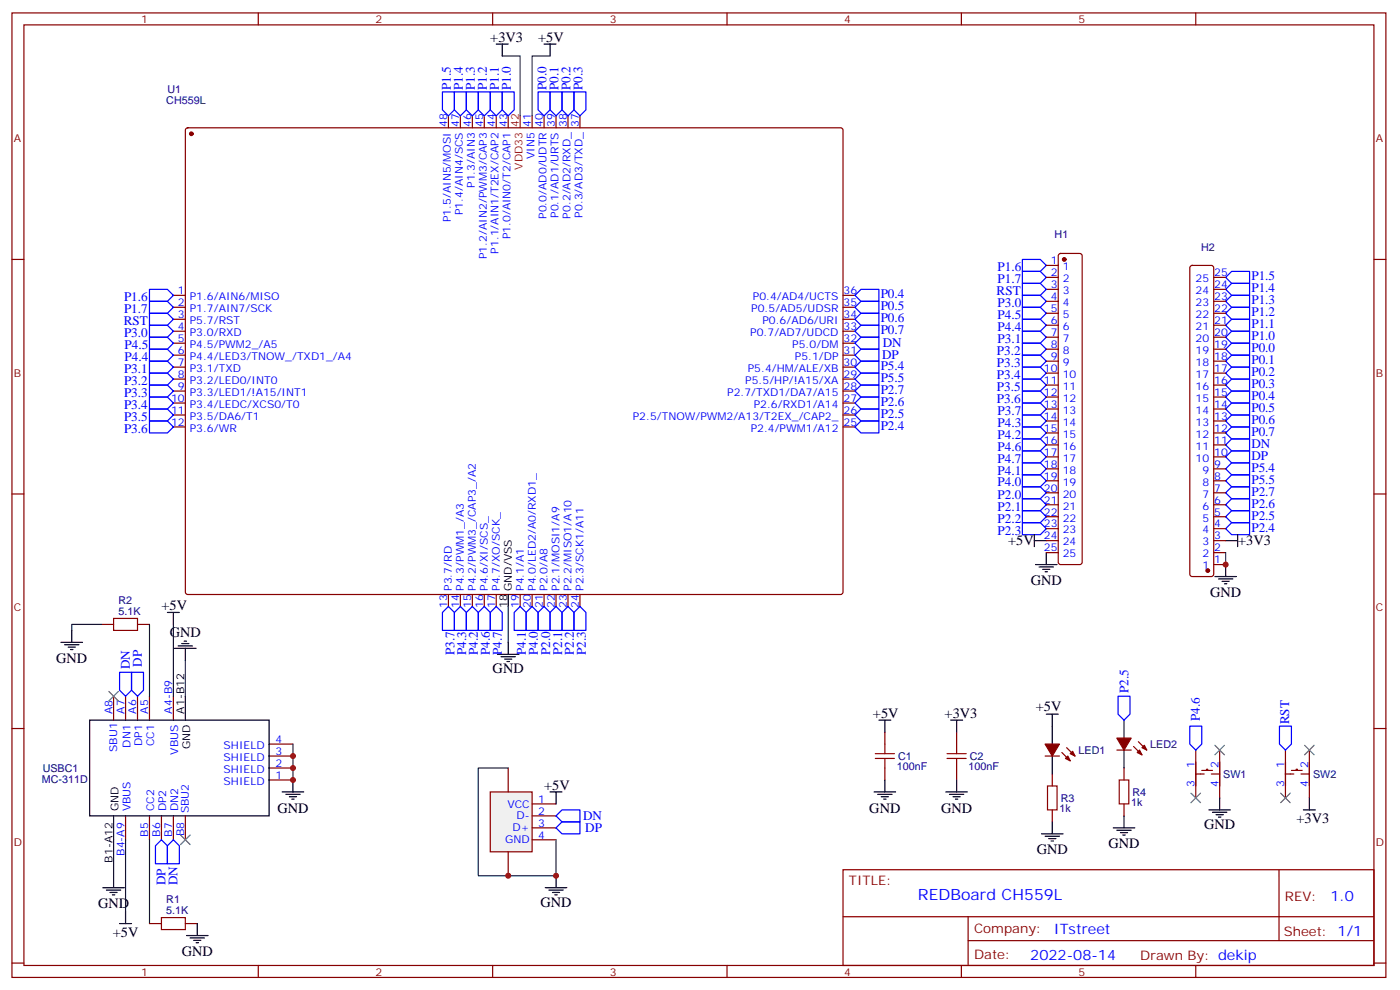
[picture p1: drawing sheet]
<svg xmlns="http://www.w3.org/2000/svg" width="413mm" height="292mm" viewBox="0 0 413 292" stroke-linecap="round" stroke-linejoin="round" font-family="sans-serif">
<g fill="none" stroke="#870000" stroke-width=".35">
<path d="M3.5 3.8h405.4v284.3h-405.4zM7.1 7.3h398.2v277.3h-398.2zM76.2 3.8v3.5M145.3 3.8v3.5M214.5 3.8v3.5M283.6 3.8v3.5M352.8 3.8v3.5M54.9 37.9l.5-.2h192.6l.5 .2 .2 .5-.1 136.4-.6 .5-192.9-.1-.4-.6v-136.2zM132.3 34.1v3.6M135.8 34.1v3.6M139.3 34.1v3.6M142.9 34.1v3.6"/>
<path d="M146.4 34.1v3.6M149.9 34.1v3.6M157 34.1v3.6M160.5 34.1v3.6M164 34.1v3.6M167.6 34.1v3.6M171.1 34.1v3.6M3.5 76.5h3.6M405.3 76.5h3.6M51.2 87.1h3.5M51.2 90.6h3.5M51.2 94.1h3.5"/>
<path d="M51.2 97.6h3.5M248.7 87.1h3.5M248.7 90.6h3.5M248.7 94.1h3.5M248.7 97.6h3.5M51.2 101.2h3.5M51.2 104.7h3.5M51.2 108.2h3.5M51.2 111.8h3.5M51.2 115.3h3.5M51.2 118.8h3.5M248.7 101.2h3.5"/>
<path d="M248.7 104.7h3.5M248.7 108.2h3.5M248.7 111.8h3.5M248.7 115.3h3.5M248.7 118.8h3.5M51.2 122.3h3.5M51.2 125.9h3.5M248.7 122.3h3.5M248.7 125.9h3.5M3.5 145.6h3.6M405.3 145.6h3.6M132.3 175.3v3.5"/>
<path d="M135.8 175.3v3.5M139.3 175.3v3.5M142.9 175.3v3.5M146.4 175.3v3.5M153.5 175.3v3.5M157 175.3v3.5M160.5 175.3v3.5M164 175.3v3.5M167.6 175.3v3.5M171.1 175.3v3.5M30 184.1h3.5M40.6 184.1h3.5"/>
<path d="M3.5 214.8h3.6M33.5 205.2v7.1M37 205.2v7.1M40.6 205.2v7.1M44.1 205.2v7.1M51.2 205.2v7.1M79.4 219.4h7M261.1 215.8v3.6M282.2 215.8v3.6M335.8 218.7l2.5 2.4M405.3 214.8h3.6M79.4 229.9h7"/>
<path d="M79.4 226.4h7M79.4 222.9h7M261.1 226.4v3.5M282.2 226.4v3.5M308.3 222.9h4.3M310.4 228.2v3.5M310.4 238.8v3.5M313.3 221.8l2.4 2.5M314.7 220.4l2.4 2.5M329.5 221.1h4.2M331.6 226.4v3.5M331.6 237v3.5"/>
<path d="M334.4 220.1l2.5 2.4M352.8 221.1v14.1M352.8 228.2h2.4M354.5 227.1h3.2M356 227.1v-.3h.3v.3M357.4 228.2h2.4M359.8 221.1v14.1M379.2 228.2h2.5M379.2 221.1v14.1M381 227.1h3.2M382.4 227.1v-.3h.4v.3M383.8 228.2h2.5"/>
<path d="M386.3 221.1v14.1M37 240.5v7.1M44.1 240.5v7.1M47.6 240.5v7.1M51.2 240.5v7.1M54.7 240.5v7.1M248.7 256.4h156.6v28.2h-156.6zM377.3 256.4v20.9M44.1 272.3h3.5M54.7 272.3h3.5M248.7 270.2h156.5M285.6 277.3h119.6"/>
<path d="M285.6 270.2v14.2M3.5 283.9h3.6M76.2 284.6v3.5M145.3 284.6v3.5M214.5 284.6v3.5M283.6 284.6v3.5M352.8 284.6v3.5M405.3 283.9h3.6"/>
</g>
<g fill="#870000" stroke="#870000" stroke-width=".35">
<path d="M308.3 219.4h4.3l-2.2 3.5z"/>
<path d="M314.3 223.6l.7-.7 .7 1.4z"/>
<path d="M315.7 222.2l.7-.7 .7 1.4z"/>
<path d="M329.5 217.6h4.2l-2.1 3.5z"/>
<path d="M335.5 221.8l.7-.7 .7 1.4z"/>
<path d="M336.9 220.4l.7-.7 .7 1.4z"/>
<circle cx="56.4" cy="39.4" r=".53"/>
</g>
<g fill="none" stroke="#000" stroke-width=".35">
<path d="M146.4 13h3.5M148.2 13v3.5M160.5 13h3.5M162.3 13v3.5M305.2 159.4h3.5M305.2 157.6v3.5M361.6 159.4h3.5M365.1 157.6v3.5M149.9 175.3v3.5M305.5 166.4h6.4M306.6 167.1h4.2M307.6 167.9h2.1"/>
<path d="M308.3 168.6h.7M308.7 162.9v3.5M18 189.4h6.3M19 190.1h4.3M20.1 190.8h2.1M20.8 191.5h.7M21.2 185.8v3.6M49.4 180.6h3.5M51.2 180.6v3.5M51.5 191.1h6.4M52.6 190.4h4.2M53.6 189.7h2.1"/>
<path d="M54.3 189h.7M54.7 191.1v3.6M146.8 192.9h6.3M147.8 193.6h4.2M148.9 194.3h2.1M149.6 195h.7M149.9 189.4v3.5M26.5 212.3h52.9v28.2h-52.9zM54.7 205.2v7.1M259.3 212.3h3.5M261.1 212.3v3.5M280.5 212.3h3.5"/>
<path d="M282.2 212.3v3.5M308.7 210.5h3.5M310.4 210.5v8.9M331.6 212.3v5.3M83.3 233.5h6.3M84.3 234.2h4.2M85.4 234.9h2.1M86.1 235.6h.7M86.4 229.9v3.6M257.9 233.5h6.3M258.9 234.2h4.3M260 234.9h2.1"/>
<path d="M260.7 235.6h.7M261.1 229.9v3.6M279 233.5h6.4M280.1 234.2h4.2M281.2 234.9h2.1M281.9 235.6h.7M282.2 229.9v3.6M310.4 222.9v5.3M331.6 221.1v5.3M356.7 238.8h6.3M357.7 239.5h4.2M359.8 235.2v3.6"/>
<path d="M384.5 238.8h3.6M386.3 235.2v3.6M33.5 240.5v7.1M33.5 258.2v3.5M307.3 245.8h6.3M308.3 246.5h4.3M309.4 247.2h2.1M310.1 247.9h.7M310.4 242.3v3.5M328.4 244.1h6.4M329.5 244.8h4.2M330.6 245.5h2.1"/>
<path d="M331.3 246.2h.7M331.6 240.5v3.6M358.8 240.2h2.1M359.5 240.9h.7M30.3 261.7h6.4M31.4 262.4h4.2M32.5 263.1h2.1M33.2 263.8h.7M35.3 272.3h3.5M37 268.7v3.6M55 275.8h6.4M56.1 276.5h4.2"/>
<path d="M57.1 277.2h2.2M57.9 277.9h.7M58.2 272.3v3.5"/>
</g>
<path d="M153.5 34.1v3.6" fill="none" stroke="#f00" stroke-width=".35"/>
<path d="M148.2 16.5h5.3v17.6M162.3 16.5h-5.3v17.6M149.9 178.8v10.6M30 184.1h-8.8v1.7M44.1 184.1v21.1M51.2 184.1v21.1M54.7 194.7v10.5M86.4 219.4v10.5M33.5 247.6v10.6M37 247.6v21.1M44.1 247.6v24.7" fill="none" stroke="#008700" stroke-width=".35"/>
<path d="M33.5 182.3h7.1v3.5h-7.1zM261.1 219.4v2.8M282.2 219.4v2.8M258.2 223.6h5.7M258.2 222.2h5.7M261.1 223.6v2.8M279.4 223.6h5.6M279.4 222.2h5.6M282.2 223.6v2.8M309 231.7h2.9v7.1h-2.9zM330.2 229.9h2.8v7.1h-2.8zM47.6 270.5h7.1v3.5h-7.1z" fill="none" stroke="#a10000" stroke-width=".35"/>
<path d="M32.1 203.8l2.8 2.9M34.9 203.8l-2.8 2.9M358.4 219.7l2.8 2.8M361.2 219.7l-2.8 2.8M384.9 219.7l2.8 2.8M387.7 219.7l-2.8 2.8M351.4 233.8l2.8 2.8M354.2 233.8l-2.8 2.8M377.8 233.8l2.8 2.8M380.6 233.8l-2.8 2.8M53.3 246.2l2.8 2.8M56.1 246.2l-2.8 2.8" fill="none" stroke="#3c3" stroke-width=".35"/>
<g fill="none" stroke="#00f" stroke-width=".35">
<path d="M130.5 27.1h3.6v5.3l-1.8 1.7-1.8-1.7zM134.1 27.1h3.5v5.3l-1.8 1.7-1.7-1.7zM137.6 27.1h3.5v5.3l-1.8 1.7-1.7-1.7zM141.1 27.1h3.5v5.3l-1.7 1.7-1.8-1.7zM144.6 27.1h3.6v5.3l-1.8 1.7-1.8-1.7zM148.2 27.1h3.5v5.3l-1.8 1.7-1.7-1.7zM158.7 27.1h3.6v5.3l-1.8 1.7-1.8-1.7zM162.3 27.1h3.5v5.3l-1.8 1.7-1.7-1.7zM165.8 27.1h3.5v5.3l-1.7 1.7-1.8-1.7zM169.3 27.1h3.6v5.3l-1.8 1.7-1.8-1.7zM301.6 76.5h5.3l1.8 1.7-1.8 1.8h-5.3zM44.1 85.3h5.3l1.8 1.8-1.8 1.7h-5.3z"/>
<path d="M44.1 88.8h5.3l1.8 1.8-1.8 1.8h-5.3zM44.1 92.4h5.3l1.8 1.7-1.8 1.8h-5.3zM44.1 95.9h5.3l1.8 1.7-1.8 1.8h-5.3zM44.1 99.4h5.3l1.8 1.8-1.8 1.7h-5.3zM252.2 87.1l1.8-1.8h5.3v3.5h-5.3zM252.2 90.6l1.8-1.8h5.3v3.6h-5.3zM252.2 94.1l1.8-1.7h5.3v3.5h-5.3zM252.2 97.6l1.8-1.7h5.3v3.5h-5.3zM301.6 90.6h5.3l1.8 1.8-1.8 1.7h-5.3zM301.6 94.1h5.3l1.8 1.8-1.8 1.7h-5.3zM301.6 97.6h5.3l1.8 1.8-1.8 1.8h-5.3zM301.6 87.1h5.3l1.8 1.7-1.8 1.8h-5.3z"/>
<path d="M301.6 80h5.3l1.8 1.8-1.8 1.7h-5.3zM361.6 81.8l1.8-1.8h5.3v3.5h-5.3zM361.6 85.3l1.8-1.8h5.3v3.6h-5.3zM361.6 88.8l1.8-1.7h5.3v3.5h-5.3zM361.6 92.4l1.8-1.8h5.3v3.5h-5.3zM361.6 95.9l1.8-1.8h5.3v3.5h-5.3zM361.6 99.4l1.8-1.8h5.3v3.6h-5.3zM44.1 106.5h5.3l1.8 1.7-1.8 1.8h-5.3zM44.1 110h5.3l1.8 1.8-1.8 1.7h-5.3zM44.1 113.5h5.3l1.8 1.8-1.8 1.8h-5.3zM44.1 117.1h5.3l1.8 1.7-1.8 1.8h-5.3zM44.1 102.9h5.3l1.8 1.8-1.8 1.8h-5.3z"/>
<path d="M252.2 118.8l1.8-1.7h5.3v3.5h-5.3zM252.2 115.3l1.8-1.8h5.3v3.6h-5.3zM252.2 108.2l1.8-1.7h5.3v3.5h-5.3zM252.2 111.8l1.8-1.8h5.3v3.5h-5.3zM301.6 115.3h5.3l1.8 1.8-1.8 1.7h-5.3zM301.6 111.8h5.3l1.8 1.7-1.8 1.8h-5.3zM301.6 108.2h5.3l1.8 1.8-1.8 1.8h-5.3zM301.6 104.7h5.3l1.8 1.8-1.8 1.7h-5.3zM301.6 101.2h5.3l1.8 1.7-1.8 1.8h-5.3zM301.6 118.8h5.3l1.8 1.8-1.8 1.7h-5.3zM361.6 117.1l1.8-1.8h5.3v3.5h-5.3zM361.6 113.5l1.8-1.7h5.3v3.5h-5.3z"/>
<path d="M361.6 110l1.8-1.8h5.3v3.6h-5.3zM361.6 106.5l1.8-1.8h5.3v3.5h-5.3zM361.6 102.9l1.8-1.7h5.3v3.5h-5.3zM44.1 120.6h5.3l1.8 1.7-1.8 1.8h-5.3zM44.1 124.1h5.3l1.8 1.8-1.8 1.7h-5.3zM252.2 125.9l1.8-1.8h5.3v3.5h-5.3zM254 120.6h5.3v3.5h-5.3l-1.8-1.8zM301.6 132.9h5.3l1.8 1.8-1.8 1.8h-5.3zM301.6 129.4h5.3l1.8 1.8-1.8 1.7h-5.3zM301.6 122.3h5.3l1.8 1.8-1.8 1.8h-5.3zM301.6 125.9h5.3l1.8 1.7-1.8 1.8h-5.3zM301.6 136.5h5.3l1.8 1.7-1.8 1.8h-5.3z"/>
<path d="M301.6 140h5.3l1.8 1.7-1.8 1.8h-5.3zM361.6 138.2l1.8-1.7h5.3v3.5h-5.3zM361.6 134.7l1.8-1.8h5.3v3.6h-5.3zM361.6 131.2l1.8-1.8h5.3v3.5h-5.3zM361.6 127.6l1.8-1.7h5.3v3.5h-5.3zM361.6 124.1l1.8-1.8h5.3v3.6h-5.3zM361.6 120.6l1.8-1.8h5.3v3.5h-5.3zM301.6 154.1h5.3l1.8 1.8-1.8 1.7h-5.3zM301.6 150.6h5.3l1.8 1.7-1.8 1.8h-5.3zM301.6 147h5.3l1.8 1.8-1.8 1.8h-5.3zM301.6 143.5h5.3l1.8 1.8-1.8 1.7h-5.3zM361.6 141.7l1.8-1.7h5.3v3.5h-5.3z"/>
<path d="M361.6 145.3l1.8-1.8h5.3v3.5h-5.3zM361.6 148.8l1.8-1.8h5.3v3.6h-5.3zM361.6 152.3l1.8-1.7h5.3v3.5h-5.3zM361.6 155.9l1.8-1.8h5.3v3.5h-5.3zM132.3 178.8l1.8 1.8v5.2h-3.6v-5.2zM135.8 178.8l1.8 1.8v5.2h-3.5v-5.2zM139.3 178.8l1.8 1.8v5.2h-3.5v-5.2zM142.9 178.8l1.7 1.8v5.2h-3.5v-5.2zM146.4 178.8l1.8 1.8v5.2h-3.6v-5.2zM153.5 178.8l1.7 1.8v5.2h-3.5v-5.2zM157 178.8l1.7 1.8v5.2h-3.5v-5.2zM160.5 178.8l1.8 1.8v5.2h-3.6v-5.2z"/>
<path d="M164 178.8l1.8 1.8v5.2h-3.5v-5.2zM167.6 178.8l1.7 1.8v5.2h-3.5v-5.2zM171.1 178.8l1.8 1.8v5.2h-3.6v-5.2zM35.3 198.2h3.5v5.3l-1.8 1.7-1.7-1.7zM38.8 198.2h3.5v5.3l-1.7 1.7-1.8-1.7zM329.8 205.2h3.6v5.3l-1.8 1.8-1.8-1.8zM351 214.1h3.5v5.3l-1.7 1.7-1.8-1.7zM377.5 214.1h3.5v5.3l-1.8 1.7-1.7-1.7zM47.6 247.6l1.8 1.7v5.3h-3.5v-5.3zM51.2 247.6l1.7 1.7v5.3h-3.5v-5.3z"/>
</g>
<path d="M144.6 233.5h12.4v17.6h-12.4z" fill="#f0f0f0" stroke="#870000" stroke-width=".35"/>
<g fill="none" stroke="#870000" stroke-width=".35">
<path d="M308.7 78.2h3.5M312.4 74.9l.5-.2h5.7l.5 .2 .2 .5v90.3l-.3 .5-.4 .2h-5.7l-.5-.2-.2-.5v-90.3zM351.2 78.5l.5-.3h5.7l.5 .3 .2 .5v90.3l-.3 .5-.4 .2h-5.7l-.5-.3-.2-.4v-90.3zM308.7 81.8h3.5M308.7 85.3h3.5M308.7 88.8h3.5M308.7 92.4h3.5M308.7 95.9h3.5M308.7 99.4h3.5M358.1 81.8h3.5M358.1 85.3h3.5M358.1 88.8h3.5"/>
<path d="M358.1 92.4h3.5M358.1 95.9h3.5M358.1 99.4h3.5M308.7 102.9h3.5M308.7 106.5h3.5M308.7 110h3.5M308.7 113.5h3.5M308.7 117.1h3.5M358.1 102.9h3.5M358.1 106.5h3.5M358.1 110h3.5M358.1 113.5h3.5"/>
<path d="M358.1 117.1h3.5M308.7 120.6h3.5M308.7 124.1h3.5M308.7 127.6h3.5M308.7 131.2h3.5M308.7 134.7h3.5M308.7 138.2h3.5M358.1 120.6h3.5M358.1 124.1h3.5M358.1 127.6h3.5M358.1 131.2h3.5M358.1 134.7h3.5"/>
<path d="M358.1 138.2h3.5M308.7 141.7h3.5M308.7 145.3h3.5M308.7 148.8h3.5M308.7 152.3h3.5M308.7 155.9h3.5M308.7 159.4h3.5M358.1 141.7h3.5M358.1 145.3h3.5M358.1 148.8h3.5M358.1 152.3h3.5M358.1 155.9h3.5"/>
<path d="M358.1 159.4h3.5M308.7 162.9h3.5M358.1 162.9h3.5M358.1 166.4h3.5M149.9 226.4v7.1M157 237h7M149.9 251.1v7.1M157 240.5h7M157 244.1h7M157 247.6h7"/>
</g>
<path d="M301.6 83.5h5.3l1.8 1.8-1.8 1.8h-5.3zM252.2 101.2l1.8-1.8h5.3v3.5h-5.3zM254 102.9h5.3v3.6h-5.3l-1.8-1.8zM165.8 238.8h5.3v3.5h-5.3l-1.8-1.8zM164 244.1l1.8-1.8h5.3v3.5h-5.3z" fill="none" stroke="#00f" stroke-width=".35"/>
<path d="M358.4 170h6.4M359.5 170.7h4.2M360.5 171.4h2.2M361.2 172.1h.7M361.6 166.4v3.6M162.3 233.5h3.5M164 233.5v3.5M164 258.2v3.5M160.9 261.7h6.3M161.9 262.4h4.3M163 263.1h2.1M163.7 263.8h.7" fill="none" stroke="#000" stroke-width=".35"/>
<path d="M361.6 162.9v3.5M149.9 226.4h-8.8v31.8h22.9v-10.6" fill="none" stroke="#008700" stroke-width=".35"/>
<g fill="#870000" stroke="#870000" stroke-width=".35">
<circle cx="314" cy="76.5" r=".53"/>
<circle cx="356.3" cy="168.2" r=".53"/>
</g>
<g fill="#c00">
<circle cx="86.4" cy="229.9" r=".88"/>
<circle cx="86.4" cy="226.4" r=".88"/>
<circle cx="86.4" cy="222.9" r=".88"/>
<circle cx="164" cy="258.2" r=".88"/>
<circle cx="361.6" cy="166.4" r=".88"/>
<circle cx="149.9" cy="258.2" r=".88"/>
</g>
<text font-size="4.6" fill="#00f" x="270.8" y="265.4">REDBoard CH559L</text>
<g font-size="4.2">
<text x="144.6" y="12.3">+3V3</text>
<text x="158.7" y="12.3">+5V</text>
<text x="297.4" y="160.8">+5V</text>
<text x="365.3" y="160.8">+3V3</text>
<text x="304.1" y="172.4">GND</text>
<text x="47.6" y="179.8">+5V</text>
<text x="357" y="176">GND</text>
<text x="50.1" y="187.8">GND</text>
<text x="16.6" y="195.5">GND</text>
<text x="145.3" y="198.5">GND</text>
<text x="305.6" y="209.5">+5V</text>
<text x="257.5" y="211.6">+5V</text>
<text x="278.7" y="211.6">+3V3</text>
<text x="160.5" y="232.8">+5V</text>
<text x="81.8" y="239.6">GND</text>
<text x="256.5" y="239.6">GND</text>
<text x="277.6" y="239.6">GND</text>
<text x="355.2" y="244.4">GND</text>
<text x="382.5" y="242.7">+3V3</text>
<text x="305.9" y="251.9">GND</text>
<text x="327" y="250.1">GND</text>
<text x="28.9" y="267.8">GND</text>
<text x="159.5" y="267.3">GND</text>
<text x="33.3" y="276.3">+5V</text>
<text x="53.6" y="281.9">GND</text>
</g>
<g font-size="4.2" fill="#00f">
<text x="392.5" y="265.7">1.0</text>
<text x="310.9" y="275.2">ITstreet</text>
<text x="304" y="283">2022-08-14</text>
</g>
<g font-size="3.9" fill="#00f">
<text x="133.1" y="26.6" transform="rotate(-90 133.1 26.6)">P1.5</text>
<text x="136.6" y="26.6" transform="rotate(-90 136.6 26.6)">P1.4</text>
<text x="140.1" y="26.6" transform="rotate(-90 140.1 26.6)">P1.3</text>
<text x="143.6" y="26.6" transform="rotate(-90 143.6 26.6)">P1.2</text>
<text x="147.2" y="26.6" transform="rotate(-90 147.2 26.6)">P1.1</text>
<text x="150.7" y="26.6" transform="rotate(-90 150.7 26.6)">P1.0</text>
<text x="161.3" y="26.6" transform="rotate(-90 161.3 26.6)">P0.0</text>
<text x="164.8" y="26.6" transform="rotate(-90 164.8 26.6)">P0.1</text>
<text x="168.3" y="26.6" transform="rotate(-90 168.3 26.6)">P0.2</text>
<text x="171.9" y="26.6" transform="rotate(-90 171.9 26.6)">P0.3</text>
<text x="294.3" y="83.5">P1.7</text>
<text x="294.3" y="80">P1.6</text>
<text x="369.2" y="82.5">P1.5</text>
<text x="36.6" y="88.8">P1.6</text>
<text x="259.8" y="87.8">P0.4</text>
<text x="294" y="87.1">RST</text>
<text x="369.2" y="86.1">P1.4</text>
<text x="369.2" y="89.6">P1.3</text>
<text x="36.5" y="95.9">RST</text>
<text x="36.6" y="92.4">P1.7</text>
<text x="259.8" y="91.4">P0.5</text>
<text x="259.8" y="94.9">P0.6</text>
<text x="294.3" y="90.6">P3.0</text>
<text x="294.3" y="94">P4.5</text>
<text x="369.2" y="93.1">P1.2</text>
<text x="36.6" y="99.4">P3.0</text>
<text x="259.8" y="98.4">P0.7</text>
<text x="294.3" y="101.2">P3.1</text>
<text x="294.3" y="97.6">P4.4</text>
<text x="369.2" y="96.6">P1.1</text>
<text x="369.2" y="100.2">P1.0</text>
<text x="36.8" y="106.4">P4.4</text>
<text x="36.8" y="102.8">P4.5</text>
<text x="260.2" y="105.9">DP</text>
<text x="260.4" y="102.4">DN</text>
<text x="294.1" y="104.7">P3.2</text>
<text x="369.2" y="107.2">P0.1</text>
<text x="369.2" y="103.7">P0.0</text>
<text x="36.6" y="110">P3.1</text>
<text x="36.6" y="113.5">P3.2</text>
<text x="259.8" y="109.1">P5.4</text>
<text x="259.8" y="112.6">P5.5</text>
<text x="294.1" y="111.8">P3.4</text>
<text x="294.1" y="108.2">P3.3</text>
<text x="369.2" y="110.8">P0.2</text>
<text x="36.6" y="117.1">P3.3</text>
<text x="259.8" y="119.7">P2.6</text>
<text x="259.8" y="116.1">P2.7</text>
<text x="294.1" y="118.8">P3.6</text>
<text x="294.1" y="115.3">P3.5</text>
<text x="369.2" y="117.8">P0.4</text>
<text x="369.2" y="114.3">P0.3</text>
<text x="36.6" y="120.6">P3.4</text>
<text x="36.6" y="124.1">P3.5</text>
<text x="259.8" y="123.2">P2.5</text>
<text x="294.3" y="122.3">P3.7</text>
<text x="294.3" y="125.8">P4.3</text>
<text x="369.2" y="124.9">P0.6</text>
<text x="369.2" y="121.3">P0.5</text>
<text x="36.6" y="127.6">P3.6</text>
<text x="259.8" y="126.7">P2.4</text>
<text x="294.3" y="129.3">P4.2</text>
<text x="369.2" y="128.4">P0.7</text>
<text x="294.3" y="136.4">P4.7</text>
<text x="294.3" y="132.8">P4.6</text>
<text x="369.2" y="135.5">DP</text>
<text x="369.2" y="132">DN</text>
<text x="294.3" y="139.9">P4.1</text>
<text x="294.3" y="143.4">P4.0</text>
<text x="369.2" y="142.6">P5.5</text>
<text x="369.2" y="139.1">P5.4</text>
<text x="294.3" y="147">P2.0</text>
<text x="369.2" y="146.1">P2.7</text>
<text x="369.2" y="149.7">P2.6</text>
<text x="294.3" y="154.1">P2.2</text>
<text x="294.3" y="150.6">P2.1</text>
<text x="369.2" y="153.2">P2.5</text>
<text x="294.3" y="157.6">P2.3</text>
<text x="369.2" y="156.7">P2.4</text>
<text x="38.3" y="197.2" transform="rotate(-90 38.3 197.2)">DN</text>
<text x="41.8" y="196.6" transform="rotate(-90 41.8 196.6)">DP</text>
<text x="134.1" y="193.2" transform="rotate(-90 134.1 193.2)">P3.7</text>
<text x="137.5" y="193.2" transform="rotate(-90 137.5 193.2)">P4.3</text>
<text x="141" y="193.2" transform="rotate(-90 141 193.2)">P4.2</text>
<text x="144.5" y="193.2" transform="rotate(-90 144.5 193.2)">P4.6</text>
<text x="148.1" y="193.2" transform="rotate(-90 148.1 193.2)">P4.7</text>
<text x="155.1" y="193.2" transform="rotate(-90 155.1 193.2)">P4.1</text>
<text x="158.7" y="193.2" transform="rotate(-90 158.7 193.2)">P4.0</text>
<text x="162.3" y="193.2" transform="rotate(-90 162.3 193.2)">P2.0</text>
<text x="165.8" y="193.2" transform="rotate(-90 165.8 193.2)">P2.1</text>
<text x="169.3" y="193.2" transform="rotate(-90 169.3 193.2)">P2.2</text>
<text x="172.9" y="193.2" transform="rotate(-90 172.9 193.2)">P2.3</text>
<text x="332.9" y="204.3" transform="rotate(-90 332.9 204.3)">P2.5</text>
<text x="354" y="212.5" transform="rotate(-90 354 212.5)">P4.6</text>
<text x="380.3" y="213.5" transform="rotate(-90 380.3 213.5)">RST</text>
<text x="172" y="241.8">DN</text>
<text x="172.7" y="245.3">DP</text>
<text x="48.9" y="261" transform="rotate(-90 48.9 261)">DP</text>
<text x="52.4" y="261" transform="rotate(-90 52.4 261)">DN</text>
</g>
<g font-size="3.9" fill="#800">
<text x="250.5" y="261">TITLE:</text>
<text x="379.1" y="265.7">REV:</text>
<text x="287.4" y="275.2">Company:</text>
<text x="378.7" y="275.8">Sheet: 1/1</text>
<text x="287.4" y="282.9">Date:</text>
<text x="336.4" y="282.9">Drawn By: dekip</text>
</g>
<g font-size="3.2" fill="#800">
<text x="41.6" y="6.8">1</text>
<text x="110.8" y="6.8">2</text>
<text x="179.9" y="6.8">3</text>
<text x="249.1" y="6.8">4</text>
<text x="318.2" y="6.8">5</text>
<text x="4.1" y="41.9">A</text>
<text x="405.9" y="41.9">A</text>
<text x="4.1" y="111.1">B</text>
<text x="405.9" y="111.1">B</text>
<text x="4.1" y="180.2">C</text>
<text x="405.9" y="180.2">C</text>
<text x="4.1" y="249.3">D</text>
<text x="405.9" y="249.3">D</text>
<text x="41.6" y="287.6">1</text>
<text x="110.8" y="287.6">2</text>
<text x="179.9" y="287.6">3</text>
<text x="249.1" y="287.6">4</text>
<text x="318.2" y="287.6">5</text>
</g>
<g font-size="3.2" fill="#000080">
<text x="49.4" y="27.4">U1</text>
<text x="49.1" y="30.6">CH559L</text>
<text x="311.1" y="70.2">H1</text>
<text x="354.4" y="74">H2</text>
<text x="34.9" y="178.1">R2</text>
<text x="34.9" y="181.3">5.1K</text>
<text x="339.4" y="220.4">LED2</text>
<text x="12.6" y="227.5">USBC1</text>
<text x="264.6" y="227.1">100nF</text>
<text x="264.9" y="223.9">C1</text>
<text x="285.8" y="227.1">100nF</text>
<text x="286.1" y="223.9">C2</text>
<text x="318.2" y="222.2">LED1</text>
<text x="12.3" y="230.8">MC-311D</text>
<text x="360.9" y="229.3">SW1</text>
<text x="387.4" y="229.3">SW2</text>
<text x="312.6" y="239.5">1k</text>
<text x="312.9" y="236.3">R3</text>
<text x="333.7" y="237.8">1k</text>
<text x="334.1" y="234.6">R4</text>
<text x="49" y="269.5">5.1K</text>
<text x="49" y="266.3">R1</text>
</g>
<g font-size="3.2" fill="#00f">
<text x="131.9" y="37.5" transform="rotate(-90 131.9 37.5)">48</text>
<text x="135.5" y="37.5" transform="rotate(-90 135.5 37.5)">47</text>
<text x="139" y="37.5" transform="rotate(-90 139 37.5)">46</text>
<text x="142.5" y="37.5" transform="rotate(-90 142.5 37.5)">45</text>
<text x="146" y="37.5" transform="rotate(-90 146 37.5)">44</text>
<text x="149.6" y="37.5" transform="rotate(-90 149.6 37.5)">43</text>
<text x="156.6" y="37.5" transform="rotate(-90 156.6 37.5)">41</text>
<text x="160.2" y="37.5" transform="rotate(-90 160.2 37.5)">40</text>
<text x="163.7" y="37.5" transform="rotate(-90 163.7 37.5)">39</text>
<text x="167.2" y="37.5" transform="rotate(-90 167.2 37.5)">38</text>
<text x="170.7" y="37.5" transform="rotate(-90 170.7 37.5)">37</text>
<text x="157.7" y="46.9" transform="rotate(-90 157.7 46.9)">VIN5</text>
<text x="140.1" y="55.4" transform="rotate(-90 140.1 55.4)">P1.3/AIN3</text>
<text x="133" y="65.5" transform="rotate(-90 133 65.5)">P1.5/AIN5/MOSI</text>
<text x="136.5" y="63.4" transform="rotate(-90 136.5 63.4)">P1.4/AIN4/SCS</text>
<text x="161.2" y="64.5" transform="rotate(-90 161.2 64.5)">P0.0/AD0/UDTR</text>
<text x="164.7" y="64.2" transform="rotate(-90 164.7 64.2)">P0.1/AD1/URTS</text>
<text x="168.3" y="64.4" transform="rotate(-90 168.3 64.4)">P0.2/AD2/RXD_</text>
<text x="171.8" y="64.2" transform="rotate(-90 171.8 64.2)">P0.3/AD3/TXD_</text>
<text x="150.6" y="70.6" transform="rotate(-90 150.6 70.6)">P1.0/AIN0/T2/CAP1</text>
<text x="143.6" y="76.4" transform="rotate(-90 143.6 76.4)">P1.2/AIN2/PWM3/CAP3</text>
<text x="147.1" y="74.8" transform="rotate(-90 147.1 74.8)">P1.1/AIN1/T2EX/CAP2</text>
<text x="310" y="77.9">1</text>
<text x="310" y="81.4">2</text>
<text x="313.5" y="79.7">1</text>
<text x="313.5" y="83.2">2</text>
<text x="352.7" y="83.2">25</text>
<text x="358.2" y="81.4">25</text>
<text x="52.5" y="86.7">1</text>
<text x="56" y="88.5">P1.6/AIN6/MISO</text>
<text x="222.1" y="88.5">P0.4/AD4/UCTS</text>
<text x="248.9" y="86.7">36</text>
<text x="310" y="84.9">3</text>
<text x="310" y="88.5">4</text>
<text x="313.5" y="86.7">3</text>
<text x="352.7" y="86.7">24</text>
<text x="358.2" y="88.5">23</text>
<text x="358.2" y="84.9">24</text>
<text x="52.5" y="90.2">2</text>
<text x="52.5" y="93.8">3</text>
<text x="56" y="92">P1.7/AIN7/SCK</text>
<text x="56" y="95.5">P5.7/RST</text>
<text x="221.7" y="92">P0.5/AD5/UDSR</text>
<text x="224.9" y="95.5">P0.6/AD6/URI</text>
<text x="248.9" y="93.8">34</text>
<text x="248.9" y="90.2">35</text>
<text x="310" y="92">5</text>
<text x="310" y="95.5">6</text>
<text x="313.5" y="90.2">4</text>
<text x="313.5" y="93.8">5</text>
<text x="352.7" y="93.8">22</text>
<text x="352.7" y="90.2">23</text>
<text x="358.2" y="95.5">21</text>
<text x="358.2" y="92">22</text>
<text x="52.5" y="97.3">4</text>
<text x="52.5" y="100.8">5</text>
<text x="56" y="99.1">P3.0/RXD</text>
<text x="221.4" y="99.1">P0.7/AD7/UDCD</text>
<text x="248.9" y="100.8">32</text>
<text x="248.9" y="97.3">33</text>
<text x="310" y="99.1">7</text>
<text x="313.5" y="97.3">6</text>
<text x="313.5" y="100.8">7</text>
<text x="352.7" y="100.8">20</text>
<text x="352.7" y="97.3">21</text>
<text x="358.2" y="99.1">20</text>
<text x="52.5" y="104.4">6</text>
<text x="52.5" y="107.9">7</text>
<text x="56" y="102.6">P4.5/PWM2_/A5</text>
<text x="56" y="106.1">P4.4/LED3/TNOW_/TXD1_/A4</text>
<text x="233.7" y="102.6">P5.0/DM</text>
<text x="234.5" y="106.1">P5.1/DP</text>
<text x="248.9" y="107.9">30</text>
<text x="248.9" y="104.4">31</text>
<text x="310" y="102.6">8</text>
<text x="310" y="106.1">9</text>
<text x="313.5" y="104.4">8</text>
<text x="313.5" y="107.9">9</text>
<text x="352.7" y="107.9">18</text>
<text x="352.7" y="104.4">19</text>
<text x="358.2" y="106.1">18</text>
<text x="358.2" y="102.6">19</text>
<text x="52.5" y="111.4">8</text>
<text x="56" y="109.6">P3.1/TXD</text>
<text x="56" y="113.2">P3.2/LED0/INT0</text>
<text x="219.9" y="113.2">P5.5/HP/!A15/XA</text>
<text x="220.6" y="109.6">P5.4/HM/ALE/XB</text>
<text x="248.9" y="111.4">29</text>
<text x="308" y="109.6">10</text>
<text x="308" y="113.2">11</text>
<text x="313.5" y="111.4">10</text>
<text x="352.7" y="111.4">17</text>
<text x="358.2" y="113.2">16</text>
<text x="358.2" y="109.6">17</text>
<text x="50.5" y="118.5">10</text>
<text x="52.5" y="114.9">9</text>
<text x="56" y="116.7">P3.3/LED1/!A15/INT1</text>
<text x="214.6" y="116.7">P2.7/TXD1/DA7/A15</text>
<text x="248.9" y="118.5">27</text>
<text x="248.9" y="114.9">28</text>
<text x="308" y="116.7">12</text>
<text x="313.5" y="114.9">11</text>
<text x="313.5" y="118.5">12</text>
<text x="352.7" y="118.5">15</text>
<text x="352.7" y="114.9">16</text>
<text x="358.2" y="116.7">15</text>
<text x="50.5" y="122">11</text>
<text x="50.5" y="125.5">12</text>
<text x="56" y="120.2">P3.4/LEDC/XCS0/T0</text>
<text x="56" y="123.8">P3.5/DA6/T1</text>
<text x="186.7" y="123.8">P2.5/TNOW/PWM2/A13/T2EX_/CAP2_</text>
<text x="222.4" y="120.2">P2.6/RXD1/A14</text>
<text x="248.9" y="125.5">25</text>
<text x="248.9" y="122">26</text>
<text x="308" y="120.2">13</text>
<text x="308" y="123.8">14</text>
<text x="313.5" y="122">13</text>
<text x="313.5" y="125.5">14</text>
<text x="352.7" y="125.5">13</text>
<text x="352.7" y="122">14</text>
<text x="358.2" y="123.8">13</text>
<text x="358.2" y="120.2">14</text>
<text x="56" y="127.3">P3.6/WR</text>
<text x="221.5" y="127.3">P2.4/PWM1/A12</text>
<text x="308" y="127.3">15</text>
<text x="308" y="130.8">16</text>
<text x="313.5" y="129">15</text>
<text x="352.7" y="129">12</text>
<text x="358.2" y="130.8">11</text>
<text x="358.2" y="127.3">12</text>
<text x="308" y="134.3">17</text>
<text x="308" y="137.9">18</text>
<text x="313.5" y="132.6">16</text>
<text x="313.5" y="136.1">17</text>
<text x="352.7" y="136.1">10</text>
<text x="352.7" y="132.6">11</text>
<text x="358.2" y="137.9">9</text>
<text x="358.2" y="134.3">10</text>
<text x="308" y="141.4">19</text>
<text x="313.5" y="139.6">18</text>
<text x="313.5" y="143.2">19</text>
<text x="354.7" y="143.2">8</text>
<text x="354.7" y="139.6">9</text>
<text x="358.2" y="141.4">8</text>
<text x="308" y="144.9">20</text>
<text x="308" y="148.4">21</text>
<text x="313.5" y="146.7">20</text>
<text x="354.7" y="146.7">7</text>
<text x="358.2" y="148.4">6</text>
<text x="358.2" y="144.9">7</text>
<text x="308" y="152">22</text>
<text x="308" y="155.5">23</text>
<text x="313.5" y="150.2">21</text>
<text x="313.5" y="153.7">22</text>
<text x="354.7" y="153.7">5</text>
<text x="354.7" y="150.2">6</text>
<text x="358.2" y="155.5">4</text>
<text x="358.2" y="152">5</text>
<text x="308" y="159">24</text>
<text x="313.5" y="157.3">23</text>
<text x="313.5" y="160.8">24</text>
<text x="354.7" y="160.8">3</text>
<text x="354.7" y="157.3">4</text>
<text x="358.2" y="159">3</text>
<text x="308" y="162.6">25</text>
<text x="313.5" y="164.3">25</text>
<text x="354.7" y="167.9">1</text>
<text x="354.7" y="164.3">2</text>
<text x="358.2" y="166.1">1</text>
<text x="358.2" y="162.6">2</text>
<text x="131.9" y="179.1" transform="rotate(-90 131.9 179.1)">13</text>
<text x="133.3" y="174.2" transform="rotate(-90 133.3 174.2)">P3.7/RD</text>
<text x="135.5" y="179.1" transform="rotate(-90 135.5 179.1)">14</text>
<text x="136.9" y="174.2" transform="rotate(-90 136.9 174.2)">P4.3/PWM1_/A3</text>
<text x="139" y="179.1" transform="rotate(-90 139 179.1)">15</text>
<text x="140.4" y="174.2" transform="rotate(-90 140.4 174.2)">P4.2/PWM3_/CAP3_/A2</text>
<text x="142.5" y="179.1" transform="rotate(-90 142.5 179.1)">16</text>
<text x="143.9" y="174.2" transform="rotate(-90 143.9 174.2)">P4.6/XI/SCS_</text>
<text x="146" y="179.1" transform="rotate(-90 146 179.1)">17</text>
<text x="147.5" y="174.2" transform="rotate(-90 147.5 174.2)">P4.7/XO/SCK_</text>
<text x="153.1" y="179.1" transform="rotate(-90 153.1 179.1)">19</text>
<text x="154.5" y="174.2" transform="rotate(-90 154.5 174.2)">P4.1/A1</text>
<text x="156.6" y="179.1" transform="rotate(-90 156.6 179.1)">20</text>
<text x="158" y="174.2" transform="rotate(-90 158 174.2)">P4.0/LED2/A0/RXD1_</text>
<text x="160.2" y="179.1" transform="rotate(-90 160.2 179.1)">21</text>
<text x="161.6" y="174.2" transform="rotate(-90 161.6 174.2)">P2.0/A8</text>
<text x="163.7" y="179.1" transform="rotate(-90 163.7 179.1)">22</text>
<text x="165.1" y="174.2" transform="rotate(-90 165.1 174.2)">P2.1/MOSI1/A9</text>
<text x="167.2" y="179.1" transform="rotate(-90 167.2 179.1)">23</text>
<text x="168.6" y="174.2" transform="rotate(-90 168.6 174.2)">P2.2/MISO1/A10</text>
<text x="170.7" y="179.1" transform="rotate(-90 170.7 179.1)">24</text>
<text x="172.2" y="174.2" transform="rotate(-90 172.2 174.2)">P2.3/SCK1/A11</text>
<text x="33.2" y="210.5" transform="rotate(-90 33.2 210.5)">A8</text>
<text x="36.7" y="210.4" transform="rotate(-90 36.7 210.4)">A7</text>
<text x="40.2" y="210.4" transform="rotate(-90 40.2 210.4)">A6</text>
<text x="43.7" y="210.4" transform="rotate(-90 43.7 210.4)">A5</text>
<text x="50.8" y="210.4" transform="rotate(-90 50.8 210.4)">A4-B9</text>
<text x="34.6" y="221.7" transform="rotate(-90 34.6 221.7)">SBU1</text>
<text x="38.5" y="220.4" transform="rotate(-90 38.5 220.4)">DN1</text>
<text x="42" y="220" transform="rotate(-90 42 220)">DP1</text>
<text x="45.5" y="220.1" transform="rotate(-90 45.5 220.1)">CC1</text>
<text x="66" y="220.8">SHIELD</text>
<text x="81.3" y="219">4</text>
<text x="52.6" y="222.4" transform="rotate(-90 52.6 222.4)">VBUS</text>
<text x="66" y="227.8">SHIELD</text>
<text x="66" y="224.3">SHIELD</text>
<text x="81.3" y="226.1">2</text>
<text x="81.3" y="222.5">3</text>
<text x="352.4" y="226.4" transform="rotate(-90 352.4 226.4)">1</text>
<text x="359.5" y="226.4" transform="rotate(-90 359.5 226.4)">2</text>
<text x="378.9" y="226.4" transform="rotate(-90 378.9 226.4)">1</text>
<text x="385.9" y="226.4" transform="rotate(-90 385.9 226.4)">2</text>
<text x="66" y="231.4">SHIELD</text>
<text x="81.3" y="229.6">1</text>
<text x="352.4" y="232" transform="rotate(-90 352.4 232)">3</text>
<text x="359.5" y="232" transform="rotate(-90 359.5 232)">4</text>
<text x="378.9" y="232" transform="rotate(-90 378.9 232)">3</text>
<text x="385.9" y="232" transform="rotate(-90 385.9 232)">4</text>
<text x="38.5" y="239.2" transform="rotate(-90 38.5 239.2)">VBUS</text>
<text x="45.5" y="239.2" transform="rotate(-90 45.5 239.2)">CC2</text>
<text x="49" y="239.2" transform="rotate(-90 49 239.2)">DP2</text>
<text x="52.6" y="239.2" transform="rotate(-90 52.6 239.2)">DN2</text>
<text x="55.7" y="239.8" transform="rotate(-90 55.7 239.8)">SBU2</text>
<text x="149.7" y="238.1">VCC</text>
<text x="158.7" y="236.6">1</text>
<text x="151.2" y="245.1">D+</text>
<text x="152.4" y="241.6">D-</text>
<text x="158.7" y="240.2">2</text>
<text x="158.7" y="243.7">3</text>
<text x="43.7" y="246.7" transform="rotate(-90 43.7 246.7)">B5</text>
<text x="47.3" y="246.7" transform="rotate(-90 47.3 246.7)">B6</text>
<text x="50.8" y="246.7" transform="rotate(-90 50.8 246.7)">B7</text>
<text x="54.3" y="246.5" transform="rotate(-90 54.3 246.5)">B8</text>
<text x="149" y="248.6">GND</text>
<text x="158.7" y="247.2">4</text>
<text x="36.7" y="252.3" transform="rotate(-90 36.7 252.3)">B4-A9</text>
</g>
<g font-size="3.2" fill="#f00">
<text x="153.1" y="37.5" transform="rotate(-90 153.1 37.5)">42</text>
<text x="154.2" y="50.1" transform="rotate(-90 154.2 50.1)">VDD33</text>
</g>
<g font-size="3.2">
<text x="149.6" y="179.1" transform="rotate(-90 149.6 179.1)">18</text>
<text x="151" y="174.2" transform="rotate(-90 151 174.2)">GND/VSS</text>
<text x="54.3" y="210.4" transform="rotate(-90 54.3 210.4)">A1-B12</text>
<text x="56.1" y="220.9" transform="rotate(-90 56.1 220.9)">GND</text>
<text x="34.9" y="239.2" transform="rotate(-90 34.9 239.2)">GND</text>
<text x="33.2" y="254.3" transform="rotate(-90 33.2 254.3)">B1-A12</text>
</g>
</svg>
